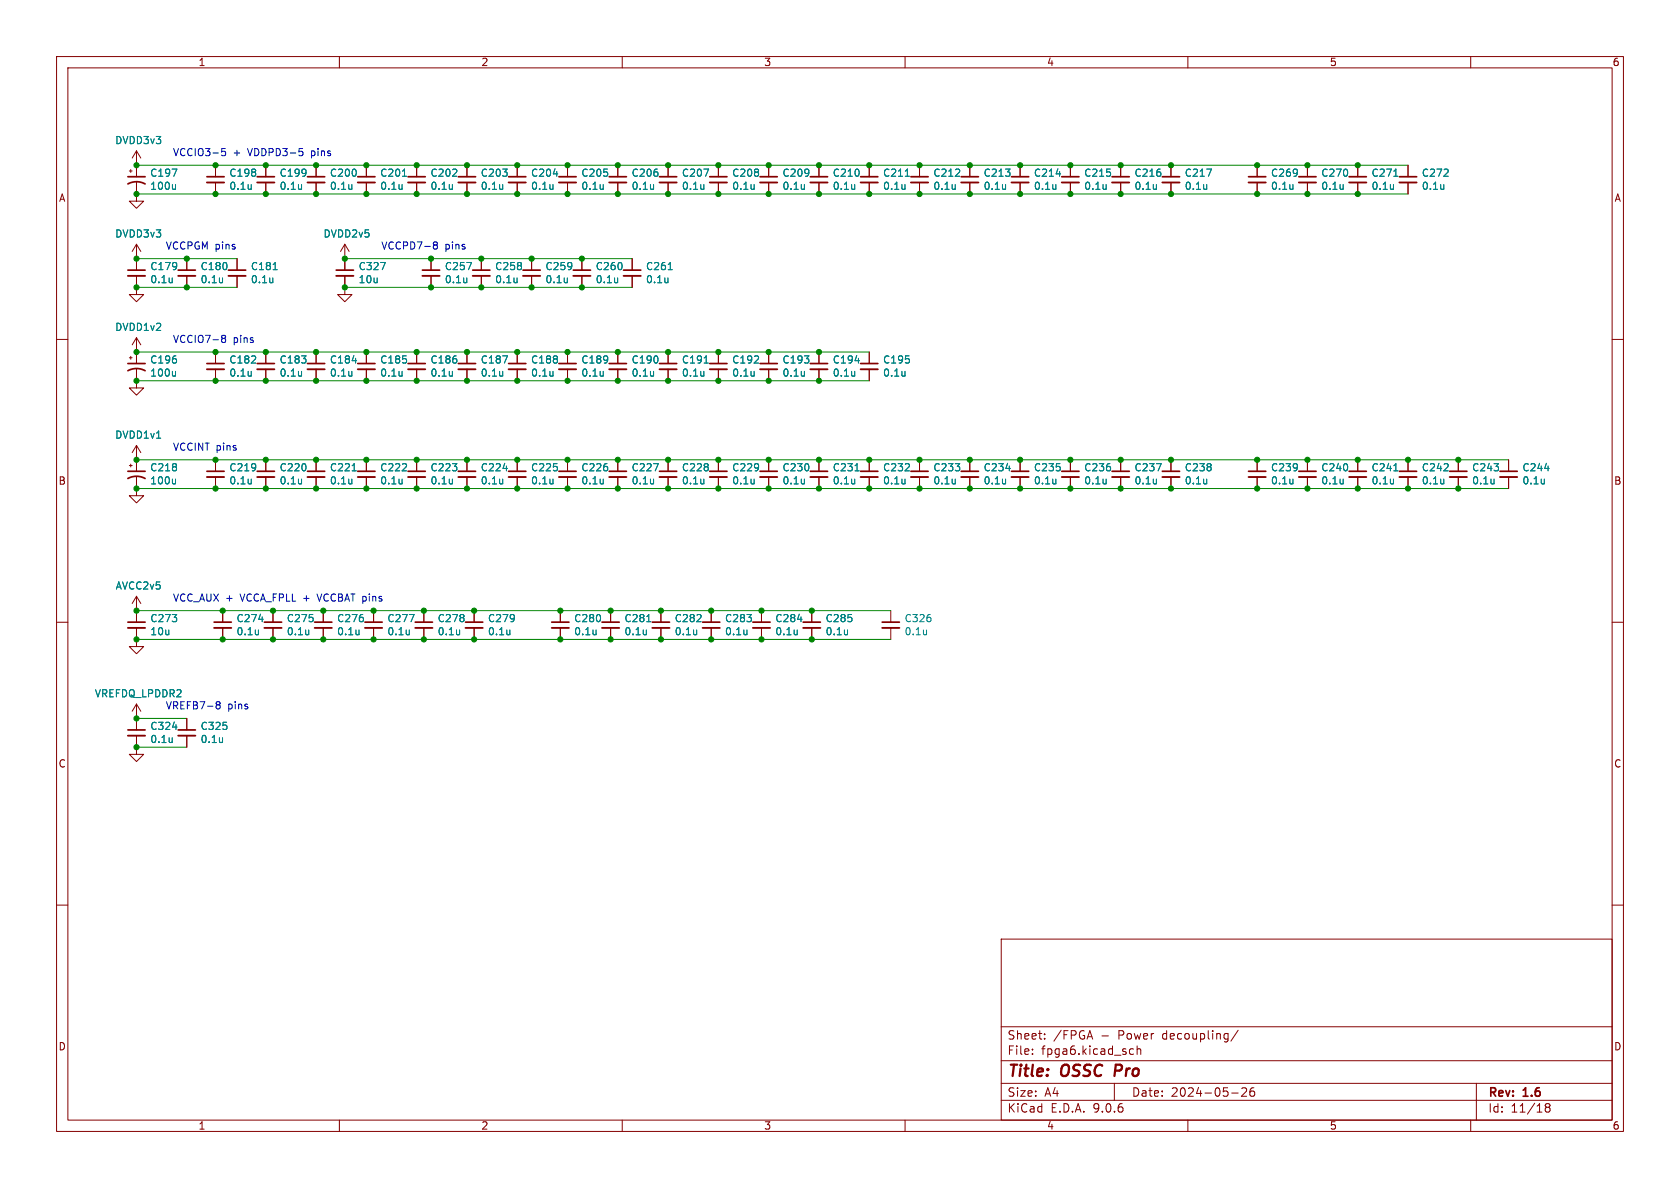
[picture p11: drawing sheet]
<svg xmlns="http://www.w3.org/2000/svg" width="297mm" height="210mm" viewBox="0 0 297 210" stroke-linecap="round" stroke-linejoin="round" font-family="sans-serif">
<g fill="none" stroke="#840000" stroke-width=".18">
<path d="M10 10h277v190h-277zM12 12h273v186h-273zM60 10v2M110 10v2M160 10v2M210 10v2M260 10v2M22.9 30.2h.5M23.1 30v.5M24.1 32.3v3.3h1.3l-1.3 1.2-1.2-1.2h1.2M24.1 26.7v4.5M24.1 26.7l-.7 1.2"/>
<path d="M24.1 26.7l.8 1.2M38.1 29.2v2M38.1 32.3v2M47 29.2v2M47 32.3v2M55.9 29.2v2M55.9 32.3v2M64.8 29.2v2M64.8 32.3v2M73.7 29.2v2M73.7 32.3v2M82.5 29.2v2"/>
<path d="M82.5 32.3v2M91.4 29.2v2M91.4 32.3v2M100.3 29.2v2M100.3 32.3v2M109.2 29.2v2M109.2 32.3v2M118.1 29.2v2M118.1 32.3v2M127 29.2v2M127 32.3v2M135.9 29.2v2"/>
<path d="M135.9 32.3v2M144.8 29.2v2M144.8 32.3v2M153.7 29.2v2M153.7 32.3v2M162.6 29.2v2M162.6 32.3v2M171.4 29.2v2M171.4 32.3v2M180.3 29.2v2M180.3 32.3v2M189.2 29.2v2"/>
<path d="M189.2 32.3v2M198.1 29.2v2M198.1 32.3v2M207 29.2v2M207 32.3v2M222.2 29.2v2M222.2 32.3v2M231.1 29.2v2M231.1 32.3v2M240 29.2v2M240 32.3v2M248.9 29.2v2"/>
<path d="M248.9 32.3v2M24.1 48.8v3.3h1.3l-1.3 1.2-1.2-1.2h1.2M24.1 43.2v4.6M24.1 59.7v4.6M24.1 43.2l-.7 1.3M24.1 43.2l.8 1.3M24.1 59.7l-.7 1.3M24.1 59.7l.8 1.3M33 45.7v2.1M33 48.8v2M41.9 45.7v2.1M41.9 48.8v2"/>
<path d="M61 48.8v3.3h1.2l-1.2 1.2-1.3-1.2h1.3M61 43.2l-.8 1.3M61 43.2l.7 1.3M61 43.2v4.6M76.2 45.7v2.1M76.2 48.8v2M85.1 45.7v2.1M85.1 48.8v2M94 45.7v2.1M94 48.8v2M102.9 45.7v2.1M102.9 48.8v2"/>
<path d="M111.8 45.7v2.1M111.8 48.8v2M10 60h2M22.9 63.2h.5M23.1 63v.5M24.1 65.3v3.3h1.3l-1.3 1.3-1.2-1.3h1.2M24.1 78.7v4.6M24.1 78.7l-.7 1.3M24.1 78.7l.8 1.3M38.1 62.2v2.1M38.1 65.3v2M47 62.2v2.1"/>
<path d="M47 65.3v2M55.9 62.2v2.1M55.9 65.3v2M64.8 62.2v2.1M64.8 65.3v2M73.7 62.2v2.1M73.7 65.3v2M82.5 62.2v2.1M82.5 65.3v2M91.4 62.2v2.1M91.4 65.3v2M100.3 62.2v2.1"/>
<path d="M100.3 65.3v2M109.2 62.2v2.1M109.2 65.3v2M118.1 62.2v2.1M118.1 65.3v2M127 62.2v2.1M127 65.3v2M135.9 62.2v2.1M135.9 65.3v2M144.8 62.2v2.1M144.8 65.3v2M153.7 62.2v2.1"/>
<path d="M153.7 65.3v2M285 60h2M22.9 82.3h.5M23.1 82v.6M24.1 84.3v3.3h1.3l-1.3 1.3-1.2-1.3h1.2M38.1 81.3v2M38.1 84.3v2.1M47 81.3v2M47 84.3v2.1M55.9 81.3v2M55.9 84.3v2.1M64.8 81.3v2"/>
<path d="M64.8 84.3v2.1M73.7 81.3v2M73.7 84.3v2.1M82.5 81.3v2M82.5 84.3v2.1M91.4 81.3v2M91.4 84.3v2.1M100.3 81.3v2M100.3 84.3v2.1M109.2 81.3v2M109.2 84.3v2.1M118.1 81.3v2"/>
<path d="M118.1 84.3v2.1M127 81.3v2M127 84.3v2.1M135.9 81.3v2M135.9 84.3v2.1M144.8 81.3v2M144.8 84.3v2.1M153.7 81.3v2M153.7 84.3v2.1M162.6 81.3v2M162.6 84.3v2.1M171.4 81.3v2"/>
<path d="M171.4 84.3v2.1M180.3 81.3v2M180.3 84.3v2.1M189.2 81.3v2M189.2 84.3v2.1M198.1 81.3v2M198.1 84.3v2.1M207 81.3v2M207 84.3v2.1M222.2 81.3v2M222.2 84.3v2.1M231.1 81.3v2"/>
<path d="M231.1 84.3v2.1M240 81.3v2M240 84.3v2.1M248.9 81.3v2M248.9 84.3v2.1M257.8 81.3v2M257.8 84.3v2.1M266.7 81.3v2M266.7 84.3v2.1M10 110h2M24.1 111v3.3h1.3l-1.3 1.3-1.2-1.3h1.2M24.1 105.4v4.6"/>
<path d="M24.1 105.4l-.7 1.3M24.1 105.4l.8 1.3M39.4 108v2M39.4 111v2M48.3 108v2M48.3 111v2M57.1 108v2M57.1 111v2M66 108v2M66 111v2M74.9 108v2M74.9 111v2"/>
<path d="M83.8 108v2M83.8 111v2M99.1 108v2M99.1 111v2M107.9 108v2M107.9 111v2M116.8 108v2M116.8 111v2M125.7 108v2M125.7 111v2M134.6 108v2M134.6 111v2"/>
<path d="M143.5 108v2M143.5 111v2M157.5 108v2M157.5 111v2M285 110h2M24.1 130v3.4h1.3l-1.3 1.2-1.2-1.2h1.2M24.1 124.5v4.5M24.1 124.5l-.7 1.2M24.1 124.5l.8 1.2M33 127v2M33 130v2.1M10 160h2"/>
<path d="M177 166h108v32h-108zM285 160h2M60 198v2M110 198v2M160 198v2M177 194.5h108M177 191.5h108M177 187.5h108M177 181.5h108M182.5 186.3v.1M182.5 185.5v.1M184.7 183.6v.1"/>
<path d="M184.7 182.8v.1M197 191.5v3M199.7 186.3l.3 .1 .4-.1M200.4 185.5l-.4-.1-.3 .1M201 185.5l.2-.1 .4 .1 .1 .9M201 184.9v1.5M210 198v2M217.7 193.2h1.2M218.9 182.1l-1.3 2M219.5 192.4l.6-.1 .2 .1 .1 .3-.9 1.1h.9M221.7 192.3a.59 .59 0 0 0-.7 .6v.6l.1 .2 .4 .1 .2-.1 .1-.5-.1-.3h-.5l-.2 .3M260 198v2"/>
<path d="M261 191.5v6.5M273.5 195.7l-.3-.2 .3-.4 .4 .1 .1 .2-.3 .3M273.5 195.7l-.3 .3v.5l.3 .1 .4-.1 .1-.2v-.4l-.3-.2M273.5 195.7h.2"/>
</g>
<path d="M197.3 188.2l-.3 2" fill="none" stroke="#840000" stroke-width=".4"/>
<g fill="none" stroke="#840000" stroke-width=".3">
<path d="M22.6 32.5a3.2 3.2 0 0 1 3.1 0M22.6 31.2h3.1M36.6 31.2h3M45.5 31.2h3M54.4 31.2h3M63.2 31.2h3.1M72.1 31.2h3.1M81 31.2h3.1M89.9 31.2h3.1M98.8 31.2h3.1M107.7 31.2h3M116.6 31.2h3"/>
<path d="M125.5 31.2h3M134.4 31.2h3M143.3 31.2h3M152.1 31.2h3.1M161 31.2h3.1M169.9 31.2h3.1M178.8 31.2h3.1M187.7 31.2h3.1M196.6 31.2h3M205.5 31.2h3M220.7 31.2h3.1M229.6 31.2h3.1"/>
<path d="M238.5 31.2h3.1M247.4 31.2h3M22.6 47.8h3.1M31.5 47.8h3M40.4 47.8h3M59.4 47.8h3.1M74.7 47.8h3M83.6 47.8h3M92.5 47.8h3M101.3 47.8h3.1M110.2 47.8h3.1M22.6 65.5a3.2 3.2 0 0 1 3.1 0"/>
<path d="M22.6 64.3h3.1M36.6 64.3h3M45.5 64.3h3M54.4 64.3h3M63.2 64.3h3.1M72.1 64.3h3.1M81 64.3h3.1M89.9 64.3h3.1M98.8 64.3h3.1M107.7 64.3h3M116.6 64.3h3M125.5 64.3h3"/>
<path d="M134.4 64.3h3M143.3 64.3h3M152.1 64.3h3.1M22.6 84.6a3.2 3.2 0 0 1 3.1 0M22.6 83.3h3.1M36.6 83.3h3M45.5 83.3h3M54.4 83.3h3M63.2 83.3h3.1M72.1 83.3h3.1M81 83.3h3.1M89.9 83.3h3.1"/>
<path d="M98.8 83.3h3.1M107.7 83.3h3M116.6 83.3h3M125.5 83.3h3M134.4 83.3h3M143.3 83.3h3M152.1 83.3h3.1M161 83.3h3.1M169.9 83.3h3.1M178.8 83.3h3.1M187.7 83.3h3.1M196.6 83.3h3"/>
<path d="M205.5 83.3h3M220.7 83.3h3.1M229.6 83.3h3.1M238.5 83.3h3.1M247.4 83.3h3M256.3 83.3h3M265.2 83.3h3M22.6 110h3.1M37.8 110h3.1M46.7 110h3.1M55.6 110h3.1M64.5 110h3.1"/>
<path d="M73.4 110h3.1M82.3 110h3M97.5 110h3.1M106.4 110h3.1M115.3 110h3.1M124.2 110h3.1M133.1 110h3M142 110h3M156 110h3M22.6 129h3.1M31.5 129h3"/>
</g>
<g fill="none" stroke="#840000" stroke-width=".33">
<path d="M36.6 32.3h3M45.5 32.3h3M54.4 32.3h3M63.2 32.3h3.1M72.1 32.3h3.1M81 32.3h3.1M89.9 32.3h3.1M98.8 32.3h3.1M107.7 32.3h3M116.6 32.3h3M125.5 32.3h3M134.4 32.3h3"/>
<path d="M143.3 32.3h3M152.1 32.3h3.1M161 32.3h3.1M169.9 32.3h3.1M178.8 32.3h3.1M187.7 32.3h3.1M196.6 32.3h3M205.5 32.3h3M220.7 32.3h3.1M229.6 32.3h3.1M238.5 32.3h3.1M247.4 32.3h3"/>
<path d="M22.6 48.8h3.1M31.5 48.8h3M40.4 48.8h3M59.4 48.8h3.1M74.7 48.8h3M83.6 48.8h3M92.5 48.8h3M101.3 48.8h3.1M110.2 48.8h3.1M36.6 65.3h3M45.5 65.3h3M54.4 65.3h3"/>
<path d="M63.2 65.3h3.1M72.1 65.3h3.1M81 65.3h3.1M89.9 65.3h3.1M98.8 65.3h3.1M107.7 65.3h3M116.6 65.3h3M125.5 65.3h3M134.4 65.3h3M143.3 65.3h3M152.1 65.3h3.1M36.6 84.3h3"/>
<path d="M45.5 84.3h3M54.4 84.3h3M63.2 84.3h3.1M72.1 84.3h3.1M81 84.3h3.1M89.9 84.3h3.1M98.8 84.3h3.1M107.7 84.3h3M116.6 84.3h3M125.5 84.3h3M134.4 84.3h3M143.3 84.3h3"/>
<path d="M152.1 84.3h3.1M161 84.3h3.1M169.9 84.3h3.1M178.8 84.3h3.1M187.7 84.3h3.1M196.6 84.3h3M205.5 84.3h3M220.7 84.3h3.1M229.6 84.3h3.1M238.5 84.3h3.1M247.4 84.3h3M256.3 84.3h3"/>
<path d="M265.2 84.3h3M22.6 111h3.1M37.8 111h3.1M46.7 111h3.1M55.6 111h3.1M64.5 111h3.1M73.4 111h3.1M82.3 111h3M97.5 111h3.1M106.4 111h3.1M115.3 111h3.1M124.2 111h3.1"/>
<path d="M133.1 111h3M142 111h3M156 111h3M22.6 130h3.1M31.5 130h3"/>
</g>
<g fill="none" stroke="#008484" stroke-width=".18">
<path d="M30.4 29.9h.9l-.6 1.3M31 32.6v.9M31 33.4l-.2 .1M44.4 32.6v.9M44.4 33.4h.1M53.3 32.6v.9M53.3 33.4h-.1M62.2 32.6v.9M62.2 33.4h-.1M71.1 32.6v.9M71.1 33.4h-.1M71.1 31.2h.8"/>
<path d="M80 32.6v.9M80 33.4h-.1M88.9 32.6v.9M88.9 33.4h-.1M97.8 32.6v.9M97.8 33.4h-.1M97.8 30.7h.8M106.6 32.6v.9M106.6 33.4h.1M115.5 32.6v.9M115.5 33.4h.1M124.4 32.6v.9"/>
<path d="M124.4 29.9h.9l-.6 1.3M124.4 33.4h.1M133.3 32.6v.9M133.3 33.4h.1M142.2 32.6v.9M142.2 33.4h-.1M151.1 32.6v.9M151.1 33.4h-.1M160 32.6v.9M160 33.4h-.1M160 31.2h.8M168.9 32.6v.9"/>
<path d="M168.9 33.4h-.1M177.8 32.6v.9M177.8 33.4h-.1M186.7 32.6v.9M186.7 33.4h-.1M186.7 30.7h.8M195.5 32.6v.9M195.5 33.4h.1M204.4 32.6v.9M204.4 33.4h.1M213.3 32.6v.9M213.3 29.9h.9l-.6 1.3"/>
<path d="M213.3 33.4h.1M228.6 33.4h-.1M228.6 32.6v.9M237.5 32.6v.9M237.5 33.4h-.1M246.3 32.6v.9M246.3 33.4h.1M246.4 31.2h.7M255.2 32.6v.9M255.2 33.4h.1M30.4 49.1v.9M30.4 49.9h.1"/>
<path d="M39.3 49.1v.9M39.3 49.9h.1M48.2 49.1v.9M48.2 49.9h.1M48.3 47.7h.7M67.3 46.4h.8l-.5 1.3M82.5 46.4h.9l-.6 1.3M82.5 49.1v.9M82.5 49.9h.1M91.4 49.1v.9M91.4 49.9h-.1M100.3 49.1v.9"/>
<path d="M100.3 49.9h-.1M109.2 49.1v.9M109.2 49.9h-.1M118.1 49.1v.9M118.1 49.9h-.1M118.1 47.7h.8M27.7 77.5h.7M31 65.6v.9M31 66.4l-.2 .1M44.4 65.6v.9M44.4 66.4h.1M53.3 65.6v.9"/>
<path d="M53.3 66.4h-.1M62.2 65.6v.9M62.2 66.4h-.1M62.3 63.8h.7M71.1 65.6v.9M71.1 66.4h-.1M80 65.6v.9M80 66.4h-.1M88.9 62.9h.8l-.5 1.3M88.9 65.6v.9M88.9 66.4h-.1M97.8 65.6v.9"/>
<path d="M97.8 66.4h-.1M106.6 65.6v.9M106.6 66.4h.1M115.5 65.6v.9M115.5 66.4h.1M124.4 65.6v.9M124.4 66.4h.1M124.5 64.2h.7M133.3 65.6v.9M133.3 66.4h.1M142.2 65.6v.9M142.2 66.4h-.1"/>
<path d="M151.1 65.6v.9M151.1 66.4h-.1M151.2 63.8h.7M160 65.6v.9M160 66.4h-.1M31 84.7v.8M31 85.4l-.2 .1M44.4 84.7v.8M44.4 85.4v.1M53.3 84.7v.8M53.3 85.4l-.1 .1M62.2 84.7v.8"/>
<path d="M62.2 85.4l-.1 .1M62.3 83.2h.7M71.1 84.7v.8M71.1 85.4l-.1 .1M80 84.7v.8M80 85.4l-.1 .1M88.9 84.7v.8M88.9 85.4l-.1 .1M88.9 82.8h.8M97.8 84.7v.8M97.8 85.4l-.1 .1M106.6 84.7v.8"/>
<path d="M106.6 85.4v.1M115.5 82h.9l-.6 1.2M115.5 84.7v.8M115.5 85.4v.1M124.4 84.7v.8M124.4 85.4v.1M133.3 84.7v.8M133.3 85.4v.1M142.2 84.7v.8M142.2 85.4l-.1 .1M151.1 84.7v.8M151.1 85.4l-.1 .1"/>
<path d="M151.2 83.2h.7M160 84.7v.8M160 85.4l-.1 .1M168.9 84.7v.8M168.9 85.4l-.1 .1M177.8 84.7v.8M177.8 85.4l-.1 .1M177.8 82.8h.8M186.7 84.7v.8M186.7 85.4l-.1 .1M195.5 84.7v.8M195.5 85.4v.1"/>
<path d="M204.4 82h.9l-.6 1.2M204.4 84.7v.8M204.4 85.4v.1M213.3 84.7v.8M213.3 85.4v.1M228.6 84.7v.8M228.6 85.4l-.1 .1M237.5 84.7v.8M237.5 85.4l-.1 .1M246.3 84.7v.8M246.3 85.4v.1M246.4 83.2h.7"/>
<path d="M255.2 84.7v.8M255.2 85.4v.1M264.1 84.7v.8M264.1 85.4v.1M273 84.7v.8M273 85.4v.1M273.1 82.8h.8M45.7 111.4v.8M45.7 112.1l-.1 .1M45.7 109.5h.8M54.6 111.4v.8M54.6 112.1l-.1 .1"/>
<path d="M63.5 111.4v.8M63.5 112.1l-.1 .1M72.4 108.6h.8l-.5 1.3M72.4 111.4v.8M72.4 112.1l-.1 .1M81.2 111.4v.8M81.2 112.1v.1M90.1 111.4v.8M90.1 112.1v.1M105.4 111.4v.8M105.4 112.1l-.1 .1M114.3 111.4v.8"/>
<path d="M114.3 112.1l-.1 .1M114.3 109.9h.8M123.2 111.4v.8M123.2 112.1l-.1 .1M132 111.4v.8M132 112.1v.1M140.9 111.4v.8M140.9 112.1v.1M141 109.5h.8M149.8 111.4v.8M149.8 112.1v.1M163.8 111.4v.8"/>
<path d="M163.8 112.1l-.1 .1M30.4 130.4v.9M30.4 131.1v.1M30.5 128.5h.8M39.3 130.4v.9M39.3 131.1v.1"/>
</g>
<g fill="none" stroke="#008400" stroke-width=".18">
<path d="M24.1 34.3h224.8M24.1 29.2h224.8M24.1 50.8h17.8M24.1 45.7h17.8M61 50.8h50.8M61 45.7h50.8M24.1 67.3h129.6M24.1 62.2h129.6M24.1 86.4h242.6M24.1 81.3h242.6M24.1 113h133.4M24.1 108h133.4"/>
<path d="M24.1 132.1h8.9M24.1 127h8.9"/>
</g>
<g fill="none" stroke="#0000c2" stroke-width=".18">
<path d="M39.8 26.3h-.6v.6l.1-.2 .5 .1 .1 .2-.1 .4-.1 .1-.5-.1M52.9 26.3h.6M53 26.7h.3l.3 .3-.1 .4-.5 .1M39.2 59.6l.2 .2M39.2 59.5l.2-.2h.4l.1 .3-.2 .2M39.4 59.8h.3M39.4 59.8l-.2 .3M39.7 59.8l.2 .3-.1 .4h-.4l-.2-.2M76.6 43.1l.2 .2M76.6 43l.2-.2h.4l.1 .3-.2 .2M76.8 43.3h.3M76.8 43.3l-.2 .3"/>
<path d="M77.1 43.3l.2 .3v.3l-.5 .1-.2-.2M56 105l.5 1.3M38.2 124.3l.2 .3M38.2 124.3l.2-.3 .4 .1 .1 .2-.2 .3M38.4 124.6h.3M38.4 124.6l-.2 .2M38.7 124.6l.2 .2-.1 .5h-.4l-.2-.2"/>
</g>
<g fill="#008400" stroke="#008400" stroke-width=".18">
<circle cx="91.4" cy="86.4" r=".46"/>
<circle cx="91.4" cy="81.3" r=".46"/>
<circle cx="91.4" cy="67.3" r=".46"/>
<circle cx="73.7" cy="81.3" r=".46"/>
<circle cx="82.5" cy="67.3" r=".46"/>
<circle cx="73.7" cy="67.3" r=".46"/>
<circle cx="83.8" cy="108" r=".46"/>
<circle cx="74.9" cy="108" r=".46"/>
<circle cx="83.8" cy="113" r=".46"/>
<circle cx="74.9" cy="113" r=".46"/>
<circle cx="73.7" cy="86.4" r=".46"/>
<circle cx="82.5" cy="86.4" r=".46"/>
<circle cx="82.5" cy="81.3" r=".46"/>
<circle cx="24.1" cy="67.3" r=".46"/>
<circle cx="24.1" cy="62.2" r=".46"/>
<circle cx="24.1" cy="34.3" r=".46"/>
<circle cx="38.1" cy="34.3" r=".46"/>
<circle cx="24.1" cy="29.2" r=".46"/>
<circle cx="24.1" cy="50.8" r=".46"/>
<circle cx="24.1" cy="45.7" r=".46"/>
<circle cx="33" cy="50.8" r=".46"/>
<circle cx="38.1" cy="67.3" r=".46"/>
<circle cx="38.1" cy="62.2" r=".46"/>
<circle cx="33" cy="45.7" r=".46"/>
<circle cx="38.1" cy="29.2" r=".46"/>
<circle cx="109.2" cy="67.3" r=".46"/>
<circle cx="109.2" cy="62.2" r=".46"/>
<circle cx="100.3" cy="62.2" r=".46"/>
<circle cx="100.3" cy="67.3" r=".46"/>
<circle cx="118.1" cy="34.3" r=".46"/>
<circle cx="127" cy="34.3" r=".46"/>
<circle cx="127" cy="29.2" r=".46"/>
<circle cx="118.1" cy="29.2" r=".46"/>
<circle cx="127" cy="67.3" r=".46"/>
<circle cx="127" cy="62.2" r=".46"/>
<circle cx="118.1" cy="67.3" r=".46"/>
<circle cx="100.3" cy="34.3" r=".46"/>
<circle cx="100.3" cy="29.2" r=".46"/>
<circle cx="109.2" cy="34.3" r=".46"/>
<circle cx="109.2" cy="29.2" r=".46"/>
<circle cx="118.1" cy="62.2" r=".46"/>
<circle cx="102.9" cy="45.7" r=".46"/>
<circle cx="102.9" cy="50.8" r=".46"/>
<circle cx="48.3" cy="113" r=".46"/>
<circle cx="57.1" cy="113" r=".46"/>
<circle cx="48.3" cy="108" r=".46"/>
<circle cx="57.1" cy="108" r=".46"/>
<circle cx="24.1" cy="127" r=".46"/>
<circle cx="24.1" cy="132.1" r=".46"/>
<circle cx="39.4" cy="108" r=".46"/>
<circle cx="39.4" cy="113" r=".46"/>
<circle cx="24.1" cy="108" r=".46"/>
<circle cx="24.1" cy="113" r=".46"/>
<circle cx="76.2" cy="45.7" r=".46"/>
<circle cx="73.7" cy="34.3" r=".46"/>
<circle cx="73.7" cy="29.2" r=".46"/>
<circle cx="94" cy="50.8" r=".46"/>
<circle cx="94" cy="45.7" r=".46"/>
<circle cx="91.4" cy="29.2" r=".46"/>
<circle cx="91.4" cy="34.3" r=".46"/>
<circle cx="91.4" cy="62.2" r=".46"/>
<circle cx="82.5" cy="29.2" r=".46"/>
<circle cx="82.5" cy="34.3" r=".46"/>
<circle cx="82.5" cy="62.2" r=".46"/>
<circle cx="73.7" cy="62.2" r=".46"/>
<circle cx="85.1" cy="50.8" r=".46"/>
<circle cx="76.2" cy="50.8" r=".46"/>
<circle cx="85.1" cy="45.7" r=".46"/>
<circle cx="47" cy="34.3" r=".46"/>
<circle cx="47" cy="29.2" r=".46"/>
<circle cx="55.9" cy="67.3" r=".46"/>
<circle cx="64.8" cy="34.3" r=".46"/>
<circle cx="64.8" cy="29.2" r=".46"/>
<circle cx="61" cy="50.8" r=".46"/>
<circle cx="61" cy="45.7" r=".46"/>
<circle cx="55.9" cy="62.2" r=".46"/>
<circle cx="47" cy="67.3" r=".46"/>
<circle cx="47" cy="62.2" r=".46"/>
<circle cx="55.9" cy="34.3" r=".46"/>
<circle cx="55.9" cy="29.2" r=".46"/>
<circle cx="64.8" cy="67.3" r=".46"/>
<circle cx="64.8" cy="62.2" r=".46"/>
<circle cx="55.9" cy="86.4" r=".46"/>
<circle cx="55.9" cy="81.3" r=".46"/>
<circle cx="24.1" cy="81.3" r=".46"/>
<circle cx="47" cy="81.3" r=".46"/>
<circle cx="47" cy="86.4" r=".46"/>
<circle cx="66" cy="108" r=".46"/>
<circle cx="66" cy="113" r=".46"/>
<circle cx="38.1" cy="86.4" r=".46"/>
<circle cx="38.1" cy="81.3" r=".46"/>
<circle cx="64.8" cy="86.4" r=".46"/>
<circle cx="64.8" cy="81.3" r=".46"/>
<circle cx="24.1" cy="86.4" r=".46"/>
<circle cx="107.9" cy="113" r=".46"/>
<circle cx="107.9" cy="108" r=".46"/>
<circle cx="109.2" cy="81.3" r=".46"/>
<circle cx="118.1" cy="86.4" r=".46"/>
<circle cx="127" cy="81.3" r=".46"/>
<circle cx="118.1" cy="81.3" r=".46"/>
<circle cx="125.7" cy="113" r=".46"/>
<circle cx="125.7" cy="108" r=".46"/>
<circle cx="100.3" cy="86.4" r=".46"/>
<circle cx="100.3" cy="81.3" r=".46"/>
<circle cx="99.1" cy="108" r=".46"/>
<circle cx="99.1" cy="113" r=".46"/>
<circle cx="116.8" cy="113" r=".46"/>
<circle cx="116.8" cy="108" r=".46"/>
<circle cx="153.7" cy="86.4" r=".46"/>
<circle cx="144.8" cy="86.4" r=".46"/>
<circle cx="162.6" cy="86.4" r=".46"/>
<circle cx="135.9" cy="62.2" r=".46"/>
<circle cx="135.9" cy="67.3" r=".46"/>
<circle cx="144.8" cy="67.3" r=".46"/>
<circle cx="144.8" cy="62.2" r=".46"/>
<circle cx="162.6" cy="81.3" r=".46"/>
<circle cx="171.4" cy="34.3" r=".46"/>
<circle cx="180.3" cy="86.4" r=".46"/>
<circle cx="171.4" cy="81.3" r=".46"/>
<circle cx="171.4" cy="86.4" r=".46"/>
<circle cx="180.3" cy="81.3" r=".46"/>
<circle cx="189.2" cy="86.4" r=".46"/>
<circle cx="189.2" cy="81.3" r=".46"/>
<circle cx="189.2" cy="29.2" r=".46"/>
<circle cx="189.2" cy="34.3" r=".46"/>
<circle cx="171.4" cy="29.2" r=".46"/>
<circle cx="207" cy="29.2" r=".46"/>
<circle cx="198.1" cy="29.2" r=".46"/>
<circle cx="222.2" cy="29.2" r=".46"/>
<circle cx="222.2" cy="34.3" r=".46"/>
<circle cx="231.1" cy="34.3" r=".46"/>
<circle cx="231.1" cy="29.2" r=".46"/>
<circle cx="143.5" cy="113" r=".46"/>
<circle cx="143.5" cy="108" r=".46"/>
<circle cx="109.2" cy="86.4" r=".46"/>
<circle cx="153.7" cy="81.3" r=".46"/>
<circle cx="144.8" cy="81.3" r=".46"/>
<circle cx="135.9" cy="81.3" r=".46"/>
<circle cx="134.6" cy="113" r=".46"/>
<circle cx="134.6" cy="108" r=".46"/>
<circle cx="127" cy="86.4" r=".46"/>
<circle cx="135.9" cy="86.4" r=".46"/>
<circle cx="240" cy="29.2" r=".46"/>
<circle cx="240" cy="34.3" r=".46"/>
<circle cx="222.2" cy="86.4" r=".46"/>
<circle cx="222.2" cy="81.3" r=".46"/>
<circle cx="231.1" cy="81.3" r=".46"/>
<circle cx="231.1" cy="86.4" r=".46"/>
<circle cx="207" cy="34.3" r=".46"/>
<circle cx="198.1" cy="34.3" r=".46"/>
<circle cx="207" cy="81.3" r=".46"/>
<circle cx="207" cy="86.4" r=".46"/>
<circle cx="198.1" cy="81.3" r=".46"/>
<circle cx="198.1" cy="86.4" r=".46"/>
<circle cx="180.3" cy="34.3" r=".46"/>
<circle cx="180.3" cy="29.2" r=".46"/>
<circle cx="144.8" cy="34.3" r=".46"/>
<circle cx="144.8" cy="29.2" r=".46"/>
<circle cx="162.6" cy="29.2" r=".46"/>
<circle cx="162.6" cy="34.3" r=".46"/>
<circle cx="153.7" cy="34.3" r=".46"/>
<circle cx="153.7" cy="29.2" r=".46"/>
<circle cx="135.9" cy="29.2" r=".46"/>
<circle cx="135.9" cy="34.3" r=".46"/>
<circle cx="240" cy="81.3" r=".46"/>
<circle cx="240" cy="86.4" r=".46"/>
<circle cx="257.8" cy="86.4" r=".46"/>
<circle cx="257.8" cy="81.3" r=".46"/>
<circle cx="248.9" cy="81.3" r=".46"/>
<circle cx="248.9" cy="86.4" r=".46"/>
</g>
<g font-size="2.8" fill="#840000">
<text x="178" y="190.9">Title:</text>
<text x="187.7" y="190.9">OSSC</text>
<text x="197.9" y="190.9">Pro</text>
</g>
<g font-size="2.1" fill="#840000">
<text x="178" y="184">Sheet:</text>
<text x="186.2" y="184">/FPGA</text>
<text x="194.7" y="184">-</text>
<text x="197.8" y="184">Power</text>
<text x="205.8" y="184">decoupling/</text>
<text x="178" y="186.7">File:</text>
<text x="184.1" y="186.7">fpga6.kicad_sch</text>
<text x="178" y="196.9">KiCad</text>
<text x="178" y="194.1">Size:</text>
<text x="184.7" y="194.1">A4</text>
<text x="185.7" y="196.9">E.D.A.</text>
<text x="193.3" y="196.9">9.0.6</text>
<text x="200" y="194.1">Date:</text>
<text x="207" y="194.1">2024-05-26</text>
<text x="263" y="194.3">Rev:</text>
<text x="263" y="196.9">Id:</text>
<text x="267.1" y="196.9">11/18</text>
<text x="269.4" y="194.3">1.6</text>
</g>
<g font-size="1.8" fill="#840000">
<text x="35" y="11.9">1</text>
<text x="85" y="11.9">2</text>
<text x="135" y="11.9">3</text>
<text x="185" y="11.9">4</text>
<text x="235" y="11.9">5</text>
<text x="285" y="11.9">6</text>
<text x="10.3" y="35.9">A</text>
<text x="285.3" y="35.9">A</text>
<text x="10.3" y="85.9">B</text>
<text x="285.3" y="85.9">B</text>
<text x="10.3" y="135.9">C</text>
<text x="285.3" y="135.9">C</text>
<text x="10.3" y="185.9">D</text>
<text x="285.3" y="185.9">D</text>
<text x="35" y="199.9">1</text>
<text x="85" y="199.9">2</text>
<text x="135" y="199.9">3</text>
<text x="185" y="199.9">4</text>
<text x="235" y="199.9">5</text>
<text x="285" y="199.9">6</text>
</g>
<g font-size="1.8" fill="#008484">
<text x="20.3" y="25.7">DVDD3v3</text>
<text x="26.5" y="31.4">C197</text>
<text x="26.5" y="33.8">100u</text>
<text x="40.4" y="31.4">C198</text>
<text x="40.4" y="33.8">0.1u</text>
<text x="49.3" y="31.4">C199</text>
<text x="49.3" y="33.8">0.1u</text>
<text x="58.2" y="31.4">C200</text>
<text x="58.2" y="33.8">0.1u</text>
<text x="67.1" y="31.4">C201</text>
<text x="67.1" y="33.8">0.1u</text>
<text x="76" y="31.4">C202</text>
<text x="76" y="33.8">0.1u</text>
<text x="84.9" y="31.4">C203</text>
<text x="84.9" y="33.8">0.1u</text>
<text x="93.8" y="31.4">C204</text>
<text x="93.8" y="33.8">0.1u</text>
<text x="102.7" y="31.4">C205</text>
<text x="102.7" y="33.8">0.1u</text>
<text x="111.6" y="31.4">C206</text>
<text x="111.6" y="33.8">0.1u</text>
<text x="120.5" y="31.4">C207</text>
<text x="120.5" y="33.8">0.1u</text>
<text x="129.3" y="31.4">C208</text>
<text x="129.3" y="33.8">0.1u</text>
<text x="138.2" y="31.4">C209</text>
<text x="138.2" y="33.8">0.1u</text>
<text x="147.1" y="31.4">C210</text>
<text x="147.1" y="33.8">0.1u</text>
<text x="156" y="31.4">C211</text>
<text x="156" y="33.8">0.1u</text>
<text x="164.9" y="31.4">C212</text>
<text x="164.9" y="33.8">0.1u</text>
<text x="173.8" y="31.4">C213</text>
<text x="173.8" y="33.8">0.1u</text>
<text x="182.7" y="31.4">C214</text>
<text x="182.7" y="33.8">0.1u</text>
<text x="191.6" y="31.4">C215</text>
<text x="191.6" y="33.8">0.1u</text>
<text x="200.5" y="31.4">C216</text>
<text x="200.5" y="33.8">0.1u</text>
<text x="209.4" y="31.4">C217</text>
<text x="209.4" y="33.8">0.1u</text>
<text x="224.6" y="31.4">C269</text>
<text x="224.6" y="33.8">0.1u</text>
<text x="233.5" y="31.4">C270</text>
<text x="233.5" y="33.8">0.1u</text>
<text x="242.4" y="31.4">C271</text>
<text x="242.4" y="33.8">0.1u</text>
<text x="251.3" y="31.4">C272</text>
<text x="251.3" y="33.8">0.1u</text>
<text x="20.3" y="42.2">DVDD3v3</text>
<text x="26.5" y="48">C179</text>
<text x="35.4" y="48">C180</text>
<text x="44.3" y="48">C181</text>
<text x="57.1" y="42.2">DVDD2v5</text>
<text x="63.3" y="48">C327</text>
<text x="78.5" y="48">C257</text>
<text x="87.4" y="48">C258</text>
<text x="96.3" y="48">C259</text>
<text x="105.2" y="48">C260</text>
<text x="114.1" y="48">C261</text>
<text x="26.5" y="50.3">0.1u</text>
<text x="35.4" y="50.3">0.1u</text>
<text x="44.3" y="50.3">0.1u</text>
<text x="63.3" y="50.3">10u</text>
<text x="78.5" y="50.3">0.1u</text>
<text x="87.4" y="50.3">0.1u</text>
<text x="96.3" y="50.3">0.1u</text>
<text x="105.2" y="50.3">0.1u</text>
<text x="114.1" y="50.3">0.1u</text>
<text x="20.3" y="58.7">DVDD1v2</text>
<text x="26.5" y="64.5">C196</text>
<text x="40.4" y="64.5">C182</text>
<text x="49.3" y="64.5">C183</text>
<text x="58.2" y="64.5">C184</text>
<text x="67.1" y="64.5">C185</text>
<text x="76" y="64.5">C186</text>
<text x="84.9" y="64.5">C187</text>
<text x="93.8" y="64.5">C188</text>
<text x="102.7" y="64.5">C189</text>
<text x="111.6" y="64.5">C190</text>
<text x="120.5" y="64.5">C191</text>
<text x="129.3" y="64.5">C192</text>
<text x="138.2" y="64.5">C193</text>
<text x="147.1" y="64.5">C194</text>
<text x="156" y="64.5">C195</text>
<text x="26.5" y="66.8">100u</text>
<text x="40.4" y="66.8">0.1u</text>
<text x="49.3" y="66.8">0.1u</text>
<text x="58.2" y="66.8">0.1u</text>
<text x="67.1" y="66.8">0.1u</text>
<text x="76" y="66.8">0.1u</text>
<text x="84.9" y="66.8">0.1u</text>
<text x="93.8" y="66.8">0.1u</text>
<text x="102.7" y="66.8">0.1u</text>
<text x="111.6" y="66.8">0.1u</text>
<text x="120.5" y="66.8">0.1u</text>
<text x="129.3" y="66.8">0.1u</text>
<text x="138.2" y="66.8">0.1u</text>
<text x="147.1" y="66.8">0.1u</text>
<text x="156" y="66.8">0.1u</text>
<text x="20.3" y="77.7">DVDD1v1</text>
<text x="26.5" y="83.5">C218</text>
<text x="40.4" y="83.5">C219</text>
<text x="49.3" y="83.5">C220</text>
<text x="58.2" y="83.5">C221</text>
<text x="67.1" y="83.5">C222</text>
<text x="76" y="83.5">C223</text>
<text x="84.9" y="83.5">C224</text>
<text x="93.8" y="83.5">C225</text>
<text x="102.7" y="83.5">C226</text>
<text x="111.6" y="83.5">C227</text>
<text x="120.5" y="83.5">C228</text>
<text x="129.3" y="83.5">C229</text>
<text x="138.2" y="83.5">C230</text>
<text x="147.1" y="83.5">C231</text>
<text x="156" y="83.5">C232</text>
<text x="164.9" y="83.5">C233</text>
<text x="173.8" y="83.5">C234</text>
<text x="182.7" y="83.5">C235</text>
<text x="191.6" y="83.5">C236</text>
<text x="200.5" y="83.5">C237</text>
<text x="209.4" y="83.5">C238</text>
<text x="224.6" y="83.5">C239</text>
<text x="233.5" y="83.5">C240</text>
<text x="242.4" y="83.5">C241</text>
<text x="251.3" y="83.5">C242</text>
<text x="260.2" y="83.5">C243</text>
<text x="269" y="83.5">C244</text>
<text x="26.5" y="85.8">100u</text>
<text x="40.4" y="85.8">0.1u</text>
<text x="49.3" y="85.8">0.1u</text>
<text x="58.2" y="85.8">0.1u</text>
<text x="67.1" y="85.8">0.1u</text>
<text x="76" y="85.8">0.1u</text>
<text x="84.9" y="85.8">0.1u</text>
<text x="93.8" y="85.8">0.1u</text>
<text x="102.7" y="85.8">0.1u</text>
<text x="111.6" y="85.8">0.1u</text>
<text x="120.5" y="85.8">0.1u</text>
<text x="129.3" y="85.8">0.1u</text>
<text x="138.2" y="85.8">0.1u</text>
<text x="147.1" y="85.8">0.1u</text>
<text x="156" y="85.8">0.1u</text>
<text x="164.9" y="85.8">0.1u</text>
<text x="173.8" y="85.8">0.1u</text>
<text x="182.7" y="85.8">0.1u</text>
<text x="191.6" y="85.8">0.1u</text>
<text x="200.5" y="85.8">0.1u</text>
<text x="209.4" y="85.8">0.1u</text>
<text x="224.6" y="85.8">0.1u</text>
<text x="233.5" y="85.8">0.1u</text>
<text x="242.4" y="85.8">0.1u</text>
<text x="251.3" y="85.8">0.1u</text>
<text x="260.2" y="85.8">0.1u</text>
<text x="269" y="85.8">0.1u</text>
<text x="20.4" y="104.4">AVCC2v5</text>
<text x="26.5" y="110.2">C273</text>
<text x="26.5" y="112.5">10u</text>
<text x="41.7" y="110.2">C274</text>
<text x="41.7" y="112.5">0.1u</text>
<text x="50.6" y="110.2">C275</text>
<text x="50.6" y="112.5">0.1u</text>
<text x="59.5" y="110.2">C276</text>
<text x="59.5" y="112.5">0.1u</text>
<text x="68.4" y="110.2">C277</text>
<text x="68.4" y="112.5">0.1u</text>
<text x="77.3" y="110.2">C278</text>
<text x="77.3" y="112.5">0.1u</text>
<text x="86.2" y="110.2">C279</text>
<text x="86.2" y="112.5">0.1u</text>
<text x="101.4" y="110.2">C280</text>
<text x="101.4" y="112.5">0.1u</text>
<text x="110.3" y="110.2">C281</text>
<text x="110.3" y="112.5">0.1u</text>
<text x="119.2" y="110.2">C282</text>
<text x="119.2" y="112.5">0.1u</text>
<text x="128.1" y="110.2">C283</text>
<text x="128.1" y="112.5">0.1u</text>
<text x="137" y="110.2">C284</text>
<text x="137" y="112.5">0.1u</text>
<text x="145.9" y="110.2">C285</text>
<text x="145.9" y="112.5">0.1u</text>
<text x="159.8" y="110.2">C326</text>
<text x="159.8" y="112.5">0.1u</text>
<text x="16.7" y="123.5">VREFDQ_LPDDR2</text>
<text x="26.5" y="129.2">C324</text>
<text x="26.5" y="131.5">0.1u</text>
<text x="35.4" y="129.2">C325</text>
<text x="35.4" y="131.5">0.1u</text>
</g>
<g font-size="1.8" fill="#0000c2">
<text x="30.5" y="27.7">VCCIO3-5</text>
<text x="41.2" y="27.7">+</text>
<text x="43.9" y="27.7">VDDPD3-5</text>
<text x="55.3" y="27.7">pins</text>
<text x="29.2" y="44.2">VCCPGM pins</text>
<text x="67.3" y="44.2">VCCPD7-8</text>
<text x="78.6" y="44.2">pins</text>
<text x="30.5" y="60.7">VCCIO7-8</text>
<text x="41.2" y="60.7">pins</text>
<text x="30.5" y="79.8">VCCINT pins</text>
<text x="30.5" y="106.4">VCC_AUX +</text>
<text x="42.6" y="106.4">VCCA_FPLL +</text>
<text x="56.6" y="106.4">VCCBAT pins</text>
<text x="29.2" y="125.5">VREFB7-8</text>
<text x="40.2" y="125.5">pins</text>
</g>
</svg>
